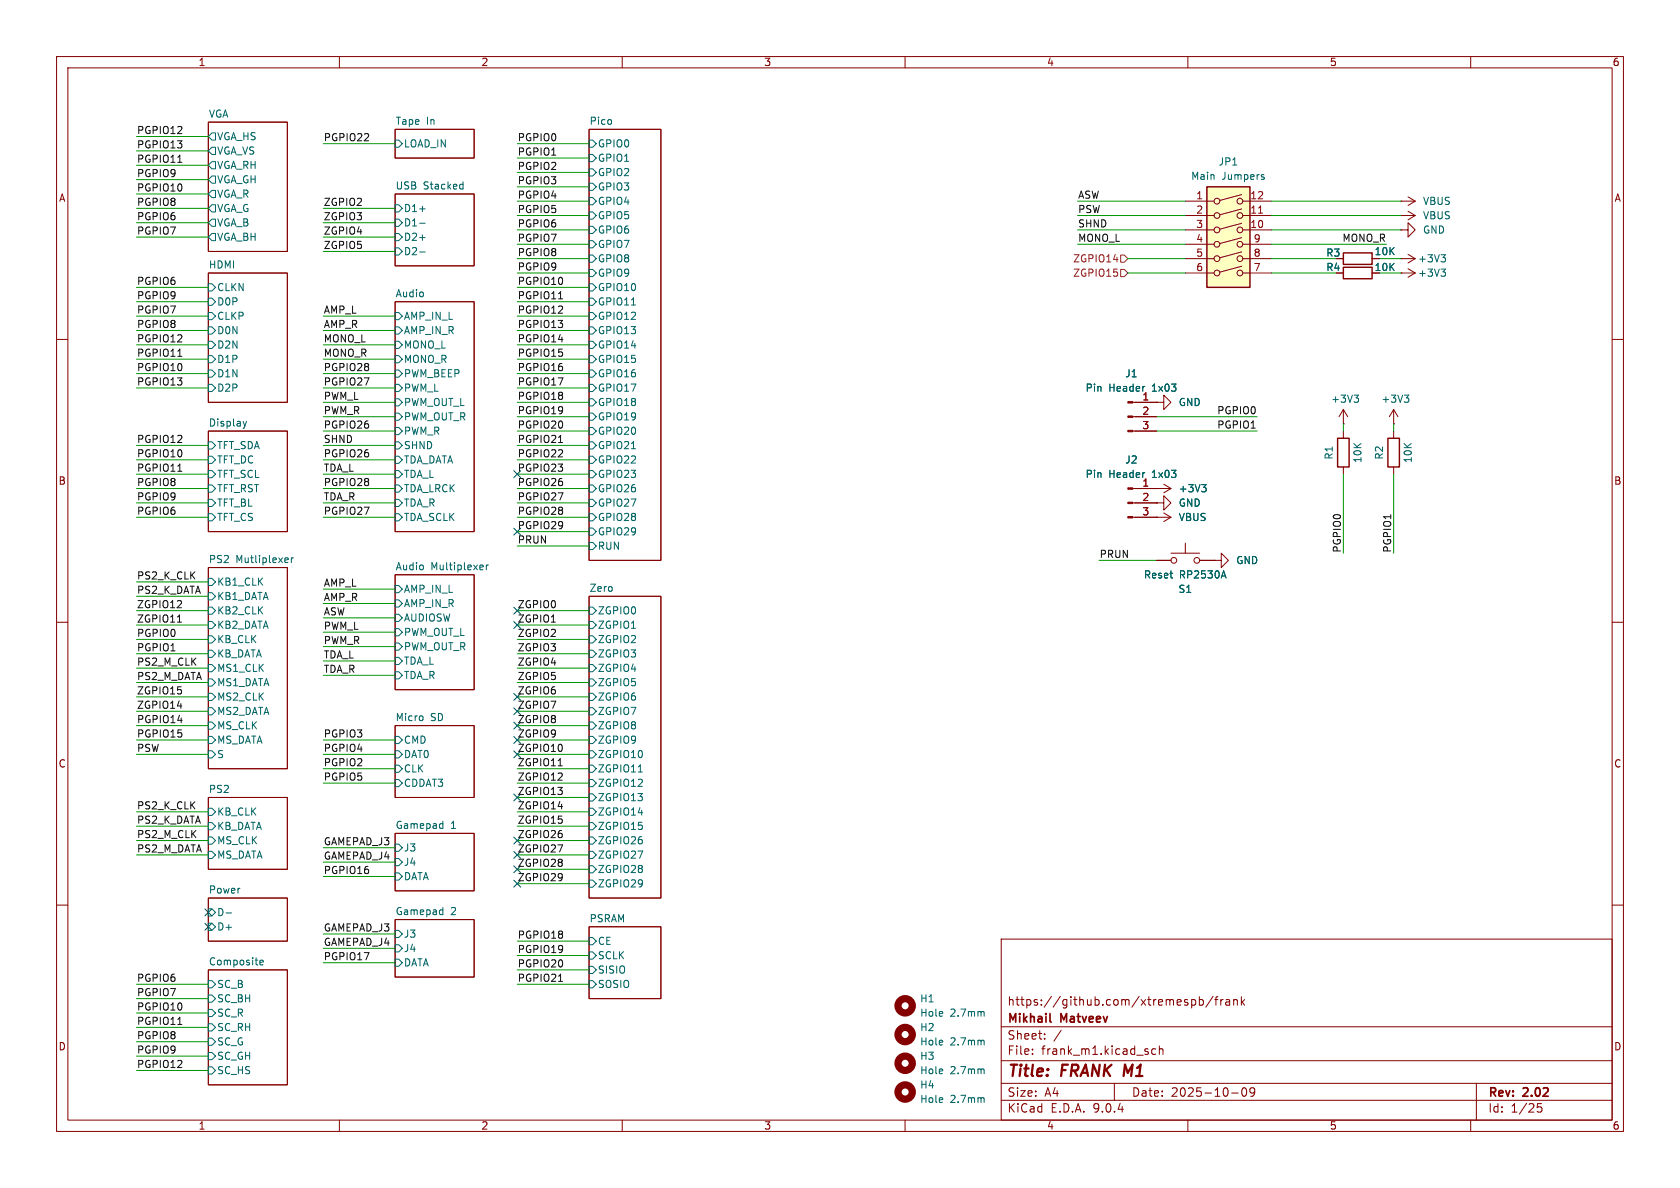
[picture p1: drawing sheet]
<svg xmlns="http://www.w3.org/2000/svg" width="297mm" height="210mm" viewBox="0 0 297 210" stroke-linecap="round" stroke-linejoin="round" font-family="sans-serif">
<g fill="none" stroke="#840000" stroke-width=".18">
<path d="M10 10h277v190h-277zM12 12h273v186h-273zM60 10v2M110 10v2M160 10v2M210 10v2M260 10v2M36.8 21.6h14v22.9h-14zM69.8 22.9h14v5h-14zM69.8 34.3h14v12.7h-14zM104.1 22.9h12.7v76.2h-12.7zM247.6 35.6h.1"/>
<path d="M247.6 38.1h.1M247.6 35.6h2.6M247.6 38.1h2.6M248.9 34.8l1.3 .8M248.9 37.3l1.3 .8M250.2 35.6l-1.3 .7M250.2 38.1l-1.3 .8M36.8 48.3h14v22.8h-14zM69.8 53.3h14v40.7h-14zM236.2 45.7h1.3M236.2 48.3h1.3M247.6 40.6h1.3v-1.2l1.3 1.2-1.3 1.3v-1.3"/>
<path d="M247.6 40.6h.1M247.6 45.7h.1M247.6 48.3h.1M247.6 45.7h2.6M247.6 48.3h2.6M248.9 45l1.3 .7M248.9 47.5l1.3 .8M250.2 45.7l-1.3 .8M250.2 48.3l-1.3 .7M10 60h2M36.8 76.2h14v17.8h-14zM237.5 76.2v1.3"/>
<path d="M285 60h2M237.5 82.6v1.2M10 110h2M36.8 100.3h14v35.6h-14zM69.8 101.6h14v20.3h-14zM104.1 105.4h12.7v53.4h-12.7zM285 110h2M69.8 128.3h14v12.7h-14zM36.8 141h14v12.7h-14zM36.8 158.8h14v7.6h-14zM69.8 147.3h14v10.2h-14zM10 160h2"/>
<path d="M36.8 171.5h14v20.3h-14zM69.8 162.6h14v10.1h-14zM104.1 163.8h12.7v12.7h-12.7zM177 166h108v32h-108zM210.7 176.8l.4-.1 .3 .3v.4l-.2 .2h-.5M212 176.8l.5-.1 .2 .3v.4l-.1 .2h-.6M212 176.2v1.5M214.5 176.1l-1.3 2M214.7 176.7h.6M215.3 176.2l-.3 .2v1.3M215.8 176.7v1M216.2 176.7l-.2 .1-.2 .2"/>
<path d="M216.7 176.8h.6l.1 .9M217.4 177.1h-.5a.29 .29 0 0 0-.2 .3 .29 .29 0 0 0 .2 .3l.5-.1M218.1 176.8l.2-.1 .4 .1v.9M218.1 176.7v1M219.5 176.2v1.5M219.6 177.1l.4 .6M220 176.7l-.5 .6M285 160h2M60 198v2M110 198v2M160 198v2M177 194.5h108"/>
<path d="M177 191.5h108M177 187.5h108M177 181.5h108M182.5 186.3v.1M182.5 185.5v.1M184.7 183.6v.1M184.7 182.8v.1M187.6 182.1l-1.3 2M197 191.5v3M204.3 185.5l-.4-.1-.3 .3v.4l.1 .2h.6M205 185.5l.2-.1 .3 .1 .1 .9M205 184.9v1.5"/>
<path d="M210 198v2M217.7 193.2h1.2M219.7 192.4l.2-.1a.81 .81 0 0 1 .6 .6 .81 .81 0 0 1-.3 .8l-.2 .1a.81 .81 0 0 1-.3-1.4zM221.8 192.9l-.3 .3h-.3l-.2-.3 .1-.5 .4-.1 .2 .1a.99 .99 0 0 1-.3 1.4h-.3M260 198v2M261 191.5v6.5M272.5 195.1h-.7l-.1 .7 .3-.1h.5l.1 .3-.1 .5-.2 .1-.6-.1"/>
</g>
<path d="M185.6 180.5l.2 .2" fill="none" stroke="#840000" stroke-width=".3"/>
<g fill="none" stroke="#006464" stroke-width=".18">
<path d="M36.8 24.1l.7-.6h.6v1.3h-.6zM36.8 26.7l.7-.7h.6v1.3h-.6zM37.5 28.6h.6v1.2h-.6l-.7-.6zM37.5 31.1h.6v1.3h-.6l-.7-.6zM37.5 33.7h.6v1.2h-.6l-.7-.6zM37.5 36.2h.6v1.3h-.6l-.7-.7zM37.5 38.7h.6v1.3h-.6l-.7-.6zM69.8 24.8h.7l.6 .6-.6 .6h-.7zM69.8 36.2h.7l.6 .6-.6 .7h-.7zM69.8 38.7h.7l.6 .7-.6 .6h-.7zM74.2 36.9h1M74.2 39.5h1"/>
<path d="M81.5 32.6h.4M81.9 32.1v1.3M81.9 33.4h-.4M104.1 24.8h.7l.6 .6-.6 .6h-.7zM104.1 27.3h.7l.6 .6-.6 .7h-.7zM104.1 29.8h.7l.6 .7-.6 .6h-.7zM104.1 32.4h.7l.6 .6-.6 .7h-.7zM104.1 34.9h.7l.6 .7-.6 .6h-.7zM104.1 37.5h.7l.6 .6-.6 .6h-.7zM36.8 50.2h.7l.6 .6-.6 .6h-.7zM36.8 52.7h.7l.6 .6-.6 .7h-.7zM36.8 55.2h.7l.6 .7-.6 .6h-.7z"/>
<path d="M36.8 57.8h.7l.6 .6-.6 .7h-.7zM37.5 41.3h.6v1.2h-.6l-.7-.6zM69.8 55.2h.7l.6 .7-.6 .6h-.7zM69.8 57.8h.7l.6 .6-.6 .7h-.7zM69.8 41.3h.7l.6 .6-.6 .6h-.7zM69.8 43.8h.7l.6 .7-.6 .6h-.7zM74.2 42h1M74.2 44.5h1M104.1 40h.7l.6 .6-.6 .7h-.7zM104.1 42.5h.7l.6 .7-.6 .6h-.7zM104.1 45.1h.7l.6 .6-.6 .7h-.7zM104.1 47.6h.7l.6 .7-.6 .6h-.7z"/>
<path d="M104.1 50.2h.7l.6 .6-.6 .6h-.7zM104.1 52.7h.7l.6 .6-.6 .7h-.7zM104.1 55.2h.7l.6 .7-.6 .6h-.7zM104.1 57.8h.7l.6 .6-.6 .7h-.7zM111.6 53.9h.8M254.7 45h.8l-.4 .5M254.7 47.6h.8l-.4 .5M255.3 45.5l.2 .3v.3l-.2 .2M255.3 48.1l.2 .2v.3l-.2 .2M36.8 60.3h.7l.6 .7-.6 .6h-.7zM36.8 62.9h.7l.6 .6-.6 .6h-.7zM36.8 65.4h.7l.6 .6-.6 .7h-.7z"/>
<path d="M36.8 67.9h.7l.6 .7-.6 .6h-.7zM36.8 78.1h.7l.6 .6-.6 .7h-.7zM43 74.5l.3 .8M43.3 75.3l-.1 .3M43.6 74.5l-.3 .8M69.8 60.3h.7l.6 .7-.6 .6h-.7zM69.8 62.9h.7l.6 .6-.6 .6h-.7zM69.8 65.4h.7l.6 .6-.6 .7h-.7zM69.8 67.9h.7l.6 .7-.6 .6h-.7zM69.8 70.5h.7l.6 .6-.6 .7h-.7zM69.8 73h.7l.6 .7-.6 .6h-.7zM69.8 75.6h.7l.6 .6-.6 .6h-.7z"/>
<path d="M69.8 78.1h.7l.6 .6-.6 .7h-.7zM104.1 60.3h.7l.6 .7-.6 .6h-.7zM104.1 62.9h.7l.6 .6-.6 .6h-.7zM104.1 65.4h.7l.6 .6-.6 .7h-.7zM104.1 67.9h.7l.6 .7-.6 .6h-.7zM104.1 70.5h.7l.6 .6-.6 .7h-.7zM104.1 73h.7l.6 .7-.6 .6h-.7zM104.1 75.6h.7l.6 .6-.6 .6h-.7zM104.1 78.1h.7l.6 .6-.6 .7h-.7zM111.6 79.3h.8M36.8 80.6h.7l.6 .7-.6 .6h-.7zM36.8 83.2h.7l.6 .6-.6 .7h-.7z"/>
<path d="M36.8 85.7h.7l.6 .7-.6 .6h-.7zM36.8 88.3h.7l.6 .6-.6 .6h-.7zM36.8 90.8h.7l.6 .6-.6 .7h-.7zM50.8 98.6l.2 .3-.6 .1M50.9 99.4l-.1 .1M51.5 98.6v.9M51.9 98.6l-.4 .3M69.8 80.6h.7l.6 .7-.6 .6h-.7zM69.8 83.2h.7l.6 .6-.6 .7h-.7zM69.8 85.7h.7l.6 .7-.6 .6h-.7zM69.8 88.3h.7l.6 .6-.6 .6h-.7zM69.8 90.8h.7l.6 .6-.6 .7h-.7z"/>
<path d="M85.3 99.9l.1 .3-.6 .1M86 99.9v.8M86.3 99.9l-.3 .2M104.1 80.6h.7l.6 .7-.6 .6h-.7zM104.1 83.2h.7l.6 .6-.6 .7h-.7zM104.1 85.7h.7l.6 .7-.6 .6h-.7zM104.1 88.3h.7l.6 .6-.6 .6h-.7zM104.1 90.8h.7l.6 .6-.6 .7h-.7zM104.1 93.3h.7l.6 .7-.6 .6h-.7zM104.1 95.9h.7l.6 .6-.6 .7h-.7zM36.8 102.2h.7l.6 .7-.6 .6h-.7zM36.8 104.8h.7l.6 .6-.6 .6h-.7z"/>
<path d="M36.8 107.3h.7l.6 .7-.6 .6h-.7zM36.8 109.9h.7l.6 .6-.6 .6h-.7zM36.8 112.4h.7l.6 .6-.6 .7h-.7zM36.8 114.9h.7l.6 .7-.6 .6h-.7zM36.8 117.5h.7l.6 .6-.6 .6h-.7zM69.8 103.5h.7l.6 .6-.6 .7h-.7zM69.8 106h.7l.6 .7-.6 .6h-.7zM69.8 108.6h.7l.6 .6-.6 .7h-.7zM69.8 111.1h.7l.6 .7-.6 .6h-.7zM69.8 113.7h.7l.6 .6-.6 .6h-.7zM69.8 116.2h.7l.6 .6-.6 .7h-.7zM69.8 118.7h.7l.6 .7-.6 .6h-.7z"/>
<path d="M85.4 100.7h-.1M104.1 107.3h.7l.6 .7-.6 .6h-.7zM104.1 109.9h.7l.6 .6-.6 .6h-.7zM104.1 112.4h.7l.6 .6-.6 .7h-.7zM104.1 114.9h.7l.6 .7-.6 .6h-.7zM104.1 117.5h.7l.6 .6-.6 .6h-.7zM36.8 120h.7l.6 .7-.6 .6h-.7zM36.8 122.6h.7l.6 .6-.6 .6h-.7zM36.8 125.1h.7l.6 .6-.6 .7h-.7zM36.8 127.6h.7l.6 .7-.6 .6h-.7zM36.8 130.2h.7l.6 .6-.6 .6h-.7zM36.8 132.7h.7l.6 .7-.6 .6h-.7z"/>
<path d="M69.8 130.2h.7l.6 .6-.6 .6h-.7zM69.8 132.7h.7l.6 .7-.6 .6h-.7zM69.8 135.3h.7l.6 .6-.6 .6h-.7zM69.8 137.8h.7l.6 .6-.6 .7h-.7zM74.7 126.7v.6M104.1 120h.7l.6 .7-.6 .6h-.7zM104.1 122.6h.7l.6 .6-.6 .6h-.7zM104.1 125.1h.7l.6 .6-.6 .7h-.7zM104.1 127.6h.7l.6 .7-.6 .6h-.7zM104.1 130.2h.7l.6 .6-.6 .6h-.7zM104.1 132.7h.7l.6 .7-.6 .6h-.7zM104.1 135.3h.7l.6 .6-.6 .6h-.7z"/>
<path d="M104.1 137.8h.7l.6 .6-.6 .7h-.7zM112.8 136.5h.8M36.8 142.9h.7l.6 .6-.6 .6h-.7zM36.8 145.4h.7l.6 .7-.6 .6h-.7zM36.8 148h.7l.6 .6-.6 .6h-.7zM36.8 150.5h.7l.6 .6-.6 .7h-.7zM69.8 149.2h.7l.6 .7-.6 .6h-.7zM69.8 151.8h.7l.6 .6-.6 .6h-.7zM69.8 154.3h.7l.6 .6-.6 .7h-.7zM77.9 145.6l.4 .1M78.3 145.2v1.2M78.3 146.4h-.4"/>
<path d="M104.1 140.3h.7l.6 .7-.6 .6h-.7zM104.1 142.9h.7l.6 .6-.6 .6h-.7zM104.1 145.4h.7l.6 .7-.6 .6h-.7zM104.1 148h.7l.6 .6-.6 .6h-.7zM104.1 150.5h.7l.6 .6-.6 .7h-.7zM104.1 153h.7l.6 .7-.6 .6h-.7zM104.1 155.6h.7l.6 .6-.6 .6h-.7zM36.8 173.4h.7l.6 .6-.6 .6h-.7zM36.8 175.9h.7l.6 .6-.6 .7h-.7zM36.8 178.4h.7l.6 .7-.6 .6h-.7zM36.8 160.7h.7l.6 .6-.6 .6h-.7zM36.8 163.2h.7l.6 .6-.6 .7h-.7z"/>
<path d="M40 161.4h.9M45.9 170.2l.6-.2v-.2l-.4-.1-.2 .2 .1 .6h.5M69.8 164.5h.7l.6 .6-.6 .6h-.7zM69.8 167h.7l.6 .6-.6 .7h-.7zM69.8 169.5h.7l.6 .7-.6 .6h-.7zM77.9 160.8l.4 .1M78.3 160.4v1.3M78.3 161.6l-.4 .1M104.1 165.7h.7l.6 .7-.6 .6h-.7zM104.1 168.3h.7l.6 .6-.6 .6h-.7zM104.1 170.8h.7l.6 .7-.6 .6h-.7zM104.1 173.4h.7l.6 .6-.6 .6h-.7z"/>
<path d="M36.8 181h.7l.6 .6-.6 .6h-.7zM36.8 183.5h.7l.6 .7-.6 .6h-.7zM36.8 186.1h.7l.6 .6-.6 .6h-.7zM36.8 188.6h.7l.6 .6-.6 .7h-.7z"/>
</g>
<path d="M237.5 44.7h5.1v2h-5.1zM237.5 47.2h5.1v2.1h-5.1zM236.5 77.5h2v5.1h-2z" fill="none" stroke="#840000" stroke-width=".25"/>
<path d="M213.4 33h7.6v17.8h-7.6z" fill="#ffffc2"/>
<g fill="none" stroke="#840000" stroke-width=".18">
<path d="M209.5 35.6h5.1M209.5 38.1h5.1M219.5 34.4l-3.9 1M219.5 36.9l-3.9 1.1M219.5 39.5l-3.9 1M219.7 35.6h5.1M219.7 38.1h5.1M209.5 40.6h5.1M209.5 43.2h5.1M209.5 45.7h5.1M209.5 48.3h5.1M219.5 42l-3.9 1.1"/>
<path d="M219.5 44.5l-3.9 1.1M219.5 47.1l-3.9 1M219.7 40.6h5.1M219.7 43.2h5.1M219.7 45.7h5.1M219.7 48.3h5.1M236.2 45.7h1.3M236.2 48.3h1.3M200.3 71.1h4.2M200.3 73.7h4.2M200.3 76.2h4.2M204.5 71.1h1.2v-1.2l1.3 1.2-1.3 1.3v-1.3"/>
<path d="M204.5 71.1h.1M237.5 74.9h.1M237.5 72.4l-.8 1.3M237.5 72.4l.8 1.3M237.5 72.4v2.5M246.4 74.9h.1M246.4 72.4l-.8 1.3M246.4 72.4l.7 1.3M246.4 72.4v2.5M246.4 76.2v1.3M200.3 86.4h6.7M200.3 88.9h4.2"/>
<path d="M200.3 91.4h6.7M204.5 88.9h1.2v-1.3l1.3 1.3-1.3 1.3v-1.3M204.5 88.9h.1M204.5 91.4h.1M204.5 86.4h.1M204.5 99.1h2.5M205.7 90.7l1.3 .7M205.7 85.6l1.3 .8M207 97.8h5.1M207 91.4l-1.3 .8M207 86.4l-1.3 .7M209.5 96v1.8"/>
<path d="M212.1 99.1h2.5M214.6 99.1h1.3v-1.3l1.3 1.3-1.3 1.2v-1.2M214.6 99.1h.1M246.4 82.6v1.2"/>
<circle cx="215.1" cy="35.6" r=".51"/>
<circle cx="215.1" cy="38.1" r=".51"/>
<circle cx="219.2" cy="35.6" r=".51"/>
<circle cx="219.2" cy="38.1" r=".51"/>
<circle cx="215.1" cy="40.6" r=".51"/>
<circle cx="215.1" cy="43.2" r=".51"/>
<circle cx="215.1" cy="48.3" r=".51"/>
<circle cx="215.1" cy="45.7" r=".51"/>
<circle cx="219.2" cy="43.2" r=".51"/>
<circle cx="219.2" cy="40.6" r=".51"/>
<circle cx="219.2" cy="48.3" r=".51"/>
<circle cx="219.2" cy="45.7" r=".51"/>
<circle cx="207.5" cy="99.1" r=".51"/>
<circle cx="211.6" cy="99.1" r=".51"/>
</g>
<path d="M213.4 33h7.6v17.8h-7.6zM245.4 77.5h2v5.1h-2z" fill="none" stroke="#840000" stroke-width=".25"/>
<path d="M222.5 37.7h.7" fill="none" stroke="#a90000" stroke-width=".18"/>
<g fill="none" stroke="#006464" stroke-width=".18">
<path d="M223.3 31.3l.2 .2-.2 .2M223.3 30.9h.2M239.4 69.8h.8l-.5 .5M239.9 70.3l.3 .3v.3l-.3 .2M248.3 69.8h.8l-.5 .5M248.8 70.3l.3 .3v.3l-.3 .2M212.4 85.7h.8l-.4 .5M213 86.2l.2 .2v.3l-.2 .2M216.3 100.9l.4 1.3M173.8 178.8l.2 .2v.6M173.8 194l.2 .2v.7M173.8 183.9l.2 .2v.6"/>
<path d="M173.8 189l.2 .1v.7"/>
</g>
<g fill="#840000" stroke="#840000" stroke-width=".18">
<path d="M199.4 86.2h.9v.3h-.9z"/>
<path d="M199.4 88.8h.9v.2h-.9z"/>
<path d="M199.4 91.3h.9v.3h-.9z"/>
<path d="M199.4 71h.9v.2h-.9z"/>
<path d="M199.4 73.5h.9v.3h-.9z"/>
<path d="M199.4 76.1h.9v.2h-.9z"/>
</g>
<g fill="none" stroke="#840000" stroke-width="1.3">
<circle cx="160" cy="177.8" r="1.27"/>
<circle cx="160" cy="188" r="1.27"/>
<circle cx="160" cy="193" r="1.27"/>
<circle cx="160" cy="182.9" r="1.27"/>
</g>
<path d="M198.1 45.1h.7l.6 .6-.6 .7h-.7zM198.1 47.6h.7l.6 .7-.6 .6h-.7z" fill="none" stroke="#725600" stroke-width=".18"/>
<path d="M31.4 28.7h.8M98.7 52.8h.8M31.4 63h.8M98.7 78.2h.8M31.4 83.3h.8M31.4 110h.7M98.7 135.4h.7M98.7 173.5h.8M31.4 181.1h.8" fill="none" stroke="#0f0f0f" stroke-width=".18"/>
<g fill="none" stroke="#009600" stroke-width=".18">
<path d="M24.1 39.4h12.7M24.1 36.8h12.7M24.1 34.3h12.7M24.1 24.1h12.7M24.1 29.2h12.7M24.1 26.7h12.7M24.1 31.8h12.7M57.1 25.4h12.7M57.1 39.4h12.7M57.1 36.8h12.7M91.4 35.6h12.7M91.4 38.1h12.7"/>
<path d="M91.4 25.4h12.7M91.4 30.5h12.7M91.4 33h12.7M91.4 27.9h12.7M190.5 35.6h19M190.5 38.1h19M224.8 35.6h22.8M224.8 38.1h22.8M24.1 53.3h12.7M24.1 50.8h12.7M24.1 55.9h12.7M24.1 41.9h12.7"/>
<path d="M24.1 58.4h12.7M57.1 55.9h12.7M57.1 41.9h12.7M57.1 58.4h12.7M57.1 44.5h12.7M91.4 43.2h12.7M91.4 45.7h12.7M91.4 48.3h12.7M91.4 40.6h12.7M91.4 53.3h12.7M91.4 50.8h12.7M91.4 55.9h12.7"/>
<path d="M91.4 58.4h12.7M190.5 43.2h19M190.5 40.6h19M199.4 45.7h10.1M199.4 48.3h10.1M224.8 43.2h20.3M224.8 45.7h11.4M224.8 48.3h11.4M224.8 40.6h22.8M243.8 45.7h3.8M243.8 48.3h3.8M24.1 68.6h12.7"/>
<path d="M24.1 78.7h12.7M24.1 61h12.7M24.1 66h12.7M24.1 63.5h12.7M57.1 68.6h12.7M57.1 73.7h12.7M57.1 78.7h12.7M57.1 61h12.7M57.1 66h12.7M57.1 63.5h12.7M57.1 76.2h12.7M57.1 71.1h12.7"/>
<path d="M91.4 68.6h12.7M91.4 73.7h12.7M91.4 78.7h12.7M91.4 61h12.7M91.4 66h12.7M91.4 63.5h12.7M91.4 76.2h12.7M91.4 71.1h12.7M204.5 73.7h17.7M204.5 76.2h17.7M237.5 74.9v1.3M246.4 74.9v1.3"/>
<path d="M24.1 86.4h12.7M24.1 91.4h12.7M24.1 81.3h12.7M24.1 83.8h12.7M24.1 88.9h12.7M57.1 86.4h12.7M57.1 91.4h12.7M57.1 81.3h12.7M57.1 83.8h12.7M57.1 88.9h12.7M91.4 86.4h12.7M91.4 96.5h12.7"/>
<path d="M91.4 91.4h12.7M91.4 81.3h12.7M91.4 83.8h12.7M91.4 88.9h12.7M91.4 94h12.7M194.3 99.1h10.2M237.5 83.8v14M246.4 83.8v14M24.1 118.1h12.7M24.1 115.6h12.7M24.1 110.5h12.7M24.1 113h12.7"/>
<path d="M24.1 102.9h12.7M24.1 108h12.7M24.1 105.4h12.7M57.1 106.7h12.7M57.1 109.2h12.7M57.1 114.3h12.7M57.1 111.8h12.7M57.1 119.4h12.7M57.1 104.1h12.7M57.1 116.8h12.7M91.4 118.1h12.7M91.4 115.6h12.7"/>
<path d="M91.4 110.5h12.7M91.4 113h12.7M91.4 108h12.7M24.1 130.8h12.7M24.1 120.7h12.7M24.1 133.4h12.7M24.1 125.7h12.7M24.1 123.2h12.7M24.1 128.3h12.7M57.1 130.8h12.7M57.1 138.4h12.7M57.1 133.4h12.7"/>
<path d="M57.1 135.9h12.7M91.4 130.8h12.7M91.4 138.4h12.7M91.4 120.7h12.7M91.4 133.4h12.7M91.4 125.7h12.7M91.4 123.2h12.7M91.4 135.9h12.7M91.4 128.3h12.7M24.1 148.6h12.7M24.1 143.5h12.7M24.1 146.1h12.7"/>
<path d="M24.1 151.1h12.7M57.1 154.9h12.7M57.1 152.4h12.7M57.1 149.9h12.7M91.4 148.6h12.7M91.4 143.5h12.7M91.4 146.1h12.7M91.4 151.1h12.7M91.4 156.2h12.7M91.4 153.7h12.7M91.4 141h12.7M24.1 174h12.7"/>
<path d="M24.1 176.5h12.7M24.1 179.1h12.7M57.1 165.1h12.7M57.1 170.2h12.7M57.1 167.6h12.7M91.4 174h12.7M91.4 171.5h12.7M91.4 166.4h12.7M91.4 168.9h12.7M24.1 181.6h12.7M24.1 186.7h12.7M24.1 189.2h12.7"/>
<path d="M24.1 184.2h12.7"/>
</g>
<g fill="none" stroke="#000084" stroke-width=".18">
<path d="M90.8 93.4l1.2 1.2M90.8 83.2l1.2 1.2M92 93.4l-1.2 1.2M92 83.2l-1.2 1.2M90.8 109.9l1.2 1.2M90.8 107.3l1.2 1.3M92 109.9l-1.2 1.2M92 107.3l-1.2 1.3M90.8 125.1l1.2 1.2M90.8 122.6l1.2 1.2M90.8 132.7l1.2 1.3M90.8 130.2l1.2 1.2"/>
<path d="M90.8 127.7l1.2 1.2M92 125.1l-1.2 1.2M92 122.6l-1.2 1.2M92 132.7l-1.2 1.3M92 130.2l-1.2 1.2M92 127.7l-1.2 1.2M90.8 155.6l1.2 1.2M90.8 153.1l1.2 1.2M90.8 150.5l1.2 1.2M90.8 148l1.2 1.2M90.8 140.4l1.2 1.2M92 155.6l-1.2 1.2"/>
<path d="M92 153.1l-1.2 1.2M92 150.5l-1.2 1.2M92 148l-1.2 1.2M92 140.4l-1.2 1.2M36.2 160.7l1.2 1.2M36.2 163.2l1.2 1.2M37.4 160.7l-1.2 1.2M37.4 163.2l-1.2 1.2"/>
</g>
<g font-size="2.8" fill="#840000">
<text x="178" y="190.9">Title:</text>
<text x="187.7" y="190.9">FRANK M1</text>
</g>
<g font-size="2.1" fill="#840000">
<text x="178" y="178">https://github.com/xtremespb/frank</text>
<text x="178" y="184">Sheet:</text>
<text x="178" y="181.2">Mikhail</text>
<text x="187.6" y="181.2">Matveev</text>
<text x="178" y="186.7">File:</text>
<text x="184.1" y="186.7">frank_m1.kicad_sch</text>
<text x="178" y="196.9">KiCad</text>
<text x="178" y="194.1">Size:</text>
<text x="184.7" y="194.1">A4</text>
<text x="185.7" y="196.9">E.D.A.</text>
<text x="193.3" y="196.9">9.0.4</text>
<text x="200" y="194.1">Date:</text>
<text x="207" y="194.1">2025-10-09</text>
<text x="263" y="194.3">Rev:</text>
<text x="263" y="196.9">Id:</text>
<text x="267.1" y="196.9">1/25</text>
<text x="269.4" y="194.3">2.02</text>
</g>
<g font-size="1.8" fill="#840000">
<text x="35" y="11.9">1</text>
<text x="85" y="11.9">2</text>
<text x="135" y="11.9">3</text>
<text x="185" y="11.9">4</text>
<text x="235" y="11.9">5</text>
<text x="285" y="11.9">6</text>
<text x="10.3" y="35.9">A</text>
<text x="285.3" y="35.9">A</text>
<text x="242.9" y="45.3">10K</text>
<text x="242.9" y="48.1">10K</text>
<text x="10.3" y="85.9">B</text>
<text x="285.3" y="85.9">B</text>
<text x="10.3" y="135.9">C</text>
<text x="285.3" y="135.9">C</text>
<text x="10.3" y="185.9">D</text>
<text x="285.3" y="185.9">D</text>
<text x="35" y="199.9">1</text>
<text x="85" y="199.9">2</text>
<text x="135" y="199.9">3</text>
<text x="185" y="199.9">4</text>
<text x="235" y="199.9">5</text>
<text x="285" y="199.9">6</text>
</g>
<g font-size="1.8" fill="#0f0f0f">
<text x="24.1" y="23.8">PGPIO12</text>
<text x="24.1" y="28.9">PGPIO11</text>
<text x="24.1" y="26.3">PGPIO13</text>
<text x="57.1" y="25.1">PGPIO22</text>
<text x="91.4" y="27.6">PGPIO1</text>
<text x="91.4" y="25.1">PGPIO0</text>
<text x="24.1" y="33.9">PGPIO10</text>
<text x="24.1" y="31.4">PGPIO9</text>
<text x="91.4" y="35.2">PGPIO4</text>
<text x="91.4" y="32.7">PGPIO3</text>
<text x="91.4" y="30.1">PGPIO2</text>
<text x="190.5" y="35.2">ASW</text>
<text x="24.1" y="39">PGPIO6</text>
<text x="24.1" y="36.5">PGPIO8</text>
<text x="24.1" y="41.6">PGPIO7</text>
<text x="57.1" y="39">ZGPIO3</text>
<text x="57.1" y="41.6">ZGPIO4</text>
<text x="57.1" y="36.5">ZGPIO2</text>
<text x="91.4" y="37.8">PGPIO5</text>
<text x="91.4" y="40.3">PGPIO6</text>
<text x="190.5" y="37.8">PSW</text>
<text x="190.5" y="40.3">SHND</text>
<text x="57.1" y="44.1">ZGPIO5</text>
<text x="91.4" y="45.4">PGPIO8</text>
<text x="91.4" y="47.9">PGPIO9</text>
<text x="91.4" y="42.8">PGPIO7</text>
<text x="190.5" y="42.8">MONO_L</text>
<text x="237.2" y="42.8">MONO_R</text>
<text x="24.1" y="53">PGPIO9</text>
<text x="24.1" y="50.5">PGPIO6</text>
<text x="91.4" y="53">PGPIO11</text>
<text x="91.4" y="50.5">PGPIO10</text>
<text x="24.1" y="58.1">PGPIO8</text>
<text x="24.1" y="55.5">PGPIO7</text>
<text x="57.1" y="55.5">AMP_L</text>
<text x="57.1" y="58.1">AMP_R</text>
<text x="91.4" y="55.5">PGPIO12</text>
<text x="91.4" y="58.1">PGPIO13</text>
<text x="24.1" y="63.2">PGPIO11</text>
<text x="24.1" y="60.6">PGPIO12</text>
<text x="24.1" y="65.7">PGPIO10</text>
<text x="57.1" y="60.6">MONO_L</text>
<text x="57.1" y="63.2">MONO_R</text>
<text x="57.1" y="65.7">PGPIO28</text>
<text x="91.4" y="60.6">PGPIO14</text>
<text x="91.4" y="65.7">PGPIO16</text>
<text x="91.4" y="63.2">PGPIO15</text>
<text x="24.1" y="68.2">PGPIO13</text>
<text x="57.1" y="68.2">PGPIO27</text>
<text x="57.1" y="70.8">PWM_L</text>
<text x="91.4" y="70.8">PGPIO18</text>
<text x="91.4" y="68.2">PGPIO17</text>
<text x="57.1" y="73.3">PWM_R</text>
<text x="57.1" y="75.9">PGPIO26</text>
<text x="91.4" y="75.9">PGPIO20</text>
<text x="91.4" y="73.3">PGPIO19</text>
<text x="215.1" y="75.9">PGPIO1</text>
<text x="215.1" y="73.3">PGPIO0</text>
<text x="24.1" y="83.5">PGPIO11</text>
<text x="24.1" y="78.4">PGPIO12</text>
<text x="24.1" y="80.9">PGPIO10</text>
<text x="57.1" y="80.9">PGPIO26</text>
<text x="57.1" y="78.4">SHND</text>
<text x="57.1" y="83.5">TDA_L</text>
<text x="91.4" y="80.9">PGPIO22</text>
<text x="91.4" y="83.5">PGPIO23</text>
<text x="91.4" y="78.4">PGPIO21</text>
<text x="24.1" y="86">PGPIO8</text>
<text x="24.1" y="88.6">PGPIO9</text>
<text x="57.1" y="86">PGPIO28</text>
<text x="57.1" y="88.6">TDA_R</text>
<text x="91.4" y="86">PGPIO26</text>
<text x="91.4" y="88.6">PGPIO27</text>
<text x="24.1" y="91.1">PGPIO6</text>
<text x="57.1" y="91.1">PGPIO27</text>
<text x="91.4" y="91.1">PGPIO28</text>
<text x="91.4" y="93.6">PGPIO29</text>
<text x="91.4" y="96.2">PRUN</text>
<text x="194.3" y="98.7">PRUN</text>
<text x="237.1" y="97.8" transform="rotate(-90 237.1 97.8)">PGPIO0</text>
<text x="246" y="97.8" transform="rotate(-90 246 97.8)">PGPIO1</text>
<text x="24.1" y="105.1">PS2_K_DATA</text>
<text x="24.1" y="107.6">ZGPIO12</text>
<text x="24.1" y="102.5">PS2_K_CLK</text>
<text x="57.1" y="106.3">AMP_R</text>
<text x="57.1" y="103.8">AMP_L</text>
<text x="91.4" y="107.6">ZGPIO0</text>
<text x="24.1" y="112.7">PGPIO0</text>
<text x="24.1" y="110.1">ZGPIO11</text>
<text x="57.1" y="111.4">PWM_L</text>
<text x="57.1" y="114">PWM_R</text>
<text x="57.1" y="108.9">ASW</text>
<text x="91.4" y="112.7">ZGPIO2</text>
<text x="91.4" y="110.1">ZGPIO1</text>
<text x="24.1" y="117.8">PS2_M_CLK</text>
<text x="24.1" y="115.2">PGPIO1</text>
<text x="57.1" y="119">TDA_R</text>
<text x="57.1" y="116.5">TDA_L</text>
<text x="91.4" y="115.2">ZGPIO3</text>
<text x="91.4" y="117.8">ZGPIO4</text>
<text x="24.1" y="120.3">PS2_M_DATA</text>
<text x="24.1" y="125.4">ZGPIO14</text>
<text x="24.1" y="122.8">ZGPIO15</text>
<text x="91.4" y="125.4">ZGPIO7</text>
<text x="91.4" y="122.8">ZGPIO6</text>
<text x="91.4" y="120.3">ZGPIO5</text>
<text x="24.1" y="127.9">PGPIO14</text>
<text x="24.1" y="130.5">PGPIO15</text>
<text x="57.1" y="130.5">PGPIO3</text>
<text x="91.4" y="130.5">ZGPIO9</text>
<text x="91.4" y="127.9">ZGPIO8</text>
<text x="24.1" y="133">PSW</text>
<text x="57.1" y="133">PGPIO4</text>
<text x="57.1" y="135.5">PGPIO2</text>
<text x="91.4" y="135.5">ZGPIO11</text>
<text x="91.4" y="133">ZGPIO10</text>
<text x="24.1" y="143.2">PS2_K_CLK</text>
<text x="57.1" y="138.1">PGPIO5</text>
<text x="91.4" y="143.2">ZGPIO14</text>
<text x="91.4" y="140.6">ZGPIO13</text>
<text x="91.4" y="138.1">ZGPIO12</text>
<text x="24.1" y="145.7">PS2_K_DATA</text>
<text x="24.1" y="148.2">PS2_M_CLK</text>
<text x="57.1" y="149.5">GAMEPAD_J3</text>
<text x="91.4" y="148.2">ZGPIO26</text>
<text x="91.4" y="145.7">ZGPIO15</text>
<text x="24.1" y="150.8">PS2_M_DATA</text>
<text x="57.1" y="152.1">GAMEPAD_J4</text>
<text x="57.1" y="154.6">PGPIO16</text>
<text x="91.4" y="153.3">ZGPIO28</text>
<text x="91.4" y="155.9">ZGPIO29</text>
<text x="91.4" y="150.8">ZGPIO27</text>
<text x="57.1" y="164.8">GAMEPAD_J3</text>
<text x="57.1" y="167.3">GAMEPAD_J4</text>
<text x="91.4" y="166">PGPIO18</text>
<text x="24.1" y="173.6">PGPIO6</text>
<text x="57.1" y="169.8">PGPIO17</text>
<text x="91.4" y="168.6">PGPIO19</text>
<text x="91.4" y="173.6">PGPIO21</text>
<text x="91.4" y="171.1">PGPIO20</text>
<text x="24.1" y="176.2">PGPIO7</text>
<text x="24.1" y="178.7">PGPIO10</text>
<text x="24.1" y="183.8">PGPIO8</text>
<text x="24.1" y="181.3">PGPIO11</text>
<text x="24.1" y="186.3">PGPIO9</text>
<text x="24.1" y="188.9">PGPIO12</text>
</g>
<g font-size="1.8" fill="#006464">
<text x="36.8" y="20.9">VGA</text>
<text x="69.8" y="22.1">Tape</text>
<text x="75.4" y="22.1">In</text>
<text x="104.1" y="22.1">Pico</text>
<text x="38.3" y="25">VGA_HS</text>
<text x="38.3" y="27.5">VGA_VS</text>
<text x="71.3" y="26.3">LOAD_IN</text>
<text x="105.6" y="26.3">GPIO0</text>
<text x="105.6" y="28.8">GPIO1</text>
<text x="215.3" y="29.5">JP1</text>
<text x="38.3" y="30.1">VGA_RH</text>
<text x="38.3" y="32.6">VGA_GH</text>
<text x="38.3" y="35.2">VGA_R</text>
<text x="69.8" y="33.6">USB</text>
<text x="74.8" y="33.6">Stacked</text>
<text x="105.6" y="31.3">GPIO2</text>
<text x="105.6" y="33.9">GPIO3</text>
<text x="210.5" y="32">Main</text>
<text x="216" y="32">Jumpers</text>
<text x="38.3" y="37.7">VGA_G</text>
<text x="38.3" y="40.2">VGA_B</text>
<text x="71.3" y="37.7">D1+</text>
<text x="71.3" y="40.2">D1-</text>
<text x="105.6" y="36.4">GPIO4</text>
<text x="105.6" y="39">GPIO5</text>
<text x="105.6" y="41.5">GPIO6</text>
<text x="251.5" y="41.5">GND</text>
<text x="251.5" y="36.4">VBUS</text>
<text x="251.5" y="39">VBUS</text>
<text x="36.8" y="47.5">HDMI</text>
<text x="38.3" y="42.8">VGA_BH</text>
<text x="71.3" y="42.8">D2+</text>
<text x="71.3" y="45.3">D2-</text>
<text x="105.6" y="44">GPIO7</text>
<text x="105.6" y="46.6">GPIO8</text>
<text x="234.4" y="45.6">R3</text>
<text x="250.6" y="46.6">+3V3</text>
<text x="38.3" y="51.7">CLKN</text>
<text x="69.8" y="52.6">Audio</text>
<text x="105.6" y="49.1">GPIO9</text>
<text x="105.6" y="51.7">GPIO10</text>
<text x="234.4" y="48.1">R4</text>
<text x="250.6" y="49.1">+3V3</text>
<text x="38.3" y="54.2">D0P</text>
<text x="38.3" y="56.7">CLKP</text>
<text x="38.3" y="59.3">D0N</text>
<text x="71.3" y="56.7">AMP_IN_L</text>
<text x="71.3" y="59.3">AMP_IN_R</text>
<text x="105.6" y="54.2">GPIO11</text>
<text x="105.6" y="56.7">GPIO12</text>
<text x="105.6" y="59.3">GPIO13</text>
<text x="38.3" y="61.8">D2N</text>
<text x="38.3" y="64.4">D1P</text>
<text x="71.3" y="61.8">MONO_L</text>
<text x="71.3" y="64.4">MONO_R</text>
<text x="105.6" y="61.8">GPIO14</text>
<text x="105.6" y="64.4">GPIO15</text>
<text x="38.3" y="66.9">D1N</text>
<text x="38.3" y="69.4">D2P</text>
<text x="71.3" y="66.9">PWM_BEEP</text>
<text x="71.3" y="69.4">PWM_L</text>
<text x="71.3" y="72">PWM_OUT_L</text>
<text x="105.6" y="66.9">GPIO16</text>
<text x="105.6" y="69.4">GPIO17</text>
<text x="105.6" y="72">GPIO18</text>
<text x="191.8" y="69.4">Pin</text>
<text x="196" y="69.4">Header</text>
<text x="198.8" y="66.9">J1</text>
<text x="203.8" y="69.4">1x03</text>
<text x="208.3" y="72">GND</text>
<text x="235.2" y="71.4">+3V3</text>
<text x="244.1" y="71.4">+3V3</text>
<text x="36.8" y="75.5">Display</text>
<text x="71.3" y="74.5">PWM_OUT_R</text>
<text x="71.3" y="77.1">PWM_R</text>
<text x="105.6" y="74.5">GPIO19</text>
<text x="105.6" y="77.1">GPIO20</text>
<text x="38.3" y="79.6">TFT_SDA</text>
<text x="38.3" y="82.1">TFT_DC</text>
<text x="71.3" y="79.6">SHND</text>
<text x="71.3" y="82.1">TDA_DATA</text>
<text x="105.6" y="79.6">GPIO21</text>
<text x="105.6" y="82.1">GPIO22</text>
<text x="198.8" y="82.1">J2</text>
<text x="235.8" y="81.4" transform="rotate(-90 235.8 81.4)">R1</text>
<text x="240.9" y="82" transform="rotate(-90 240.9 82)">10K</text>
<text x="244.7" y="81.4" transform="rotate(-90 244.7 81.4)">R2</text>
<text x="249.8" y="82" transform="rotate(-90 249.8 82)">10K</text>
<text x="38.3" y="84.7">TFT_SCL</text>
<text x="38.3" y="87.2">TFT_RST</text>
<text x="38.3" y="89.8">TFT_BL</text>
<text x="71.3" y="84.7">TDA_L</text>
<text x="71.3" y="87.2">TDA_LRCK</text>
<text x="71.3" y="89.8">TDA_R</text>
<text x="105.6" y="84.7">GPIO23</text>
<text x="105.6" y="87.2">GPIO26</text>
<text x="105.6" y="89.8">GPIO27</text>
<text x="191.8" y="84.7">Pin</text>
<text x="196" y="84.7">Header</text>
<text x="203.8" y="84.7">1x03</text>
<text x="208.3" y="89.8">GND</text>
<text x="208.3" y="87.2">+3V3</text>
<text x="38.3" y="92.3">TFT_CS</text>
<text x="71.3" y="92.3">TDA_SCLK</text>
<text x="105.6" y="92.3">GPIO28</text>
<text x="105.6" y="94.8">GPIO29</text>
<text x="208.3" y="92.3">VBUS</text>
<text x="36.8" y="99.6">PS2</text>
<text x="41.7" y="99.6">Mutliplexer</text>
<text x="69.8" y="100.9">Audio</text>
<text x="76.2" y="100.9">Multiplexer</text>
<text x="105.6" y="97.4">RUN</text>
<text x="218.4" y="99.9">GND</text>
<text x="38.3" y="103.7">KB1_CLK</text>
<text x="38.3" y="106.3">KB1_DATA</text>
<text x="71.3" y="105">AMP_IN_L</text>
<text x="71.3" y="107.5">AMP_IN_R</text>
<text x="104.1" y="104.7">Zero</text>
<text x="202.1" y="102.5">Reset</text>
<text x="208.2" y="105">S1</text>
<text x="208.5" y="102.5">RP2530A</text>
<text x="38.3" y="108.8">KB2_CLK</text>
<text x="38.3" y="111.4">KB2_DATA</text>
<text x="38.3" y="113.9">KB_CLK</text>
<text x="71.3" y="110.1">AUDIOSW</text>
<text x="71.3" y="112.6">PWM_OUT_L</text>
<text x="105.6" y="108.8">ZGPIO0</text>
<text x="105.6" y="111.4">ZGPIO1</text>
<text x="105.6" y="113.9">ZGPIO2</text>
<text x="38.3" y="116.4">KB_DATA</text>
<text x="38.3" y="119">MS1_CLK</text>
<text x="71.3" y="115.2">PWM_OUT_R</text>
<text x="71.3" y="117.7">TDA_L</text>
<text x="105.6" y="116.4">ZGPIO3</text>
<text x="105.6" y="119">ZGPIO4</text>
<text x="38.3" y="121.5">MS1_DATA</text>
<text x="38.3" y="124.1">MS2_CLK</text>
<text x="71.3" y="120.2">TDA_R</text>
<text x="105.6" y="121.5">ZGPIO5</text>
<text x="105.6" y="124.1">ZGPIO6</text>
<text x="38.3" y="126.6">MS2_DATA</text>
<text x="38.3" y="129.1">MS_CLK</text>
<text x="38.3" y="131.7">MS_DATA</text>
<text x="69.8" y="127.6">Micro</text>
<text x="71.3" y="131.7">CMD</text>
<text x="76.1" y="127.6">SD</text>
<text x="105.6" y="126.6">ZGPIO7</text>
<text x="105.6" y="129.1">ZGPIO8</text>
<text x="105.6" y="131.7">ZGPIO9</text>
<text x="38.3" y="134.2">S</text>
<text x="71.3" y="134.2">DAT0</text>
<text x="71.3" y="136.8">CLK</text>
<text x="105.6" y="134.2">ZGPIO10</text>
<text x="105.6" y="136.8">ZGPIO11</text>
<text x="36.8" y="140.3">PS2</text>
<text x="71.3" y="139.3">CDDAT3</text>
<text x="105.6" y="139.3">ZGPIO12</text>
<text x="105.6" y="141.8">ZGPIO13</text>
<text x="38.3" y="144.4">KB_CLK</text>
<text x="38.3" y="146.9">KB_DATA</text>
<text x="38.3" y="149.5">MS_CLK</text>
<text x="69.8" y="146.6">Gamepad</text>
<text x="79.7" y="146.6">1</text>
<text x="105.6" y="144.4">ZGPIO14</text>
<text x="105.6" y="146.9">ZGPIO15</text>
<text x="105.6" y="149.5">ZGPIO26</text>
<text x="38.3" y="152">MS_DATA</text>
<text x="71.3" y="150.7">J3</text>
<text x="71.3" y="153.3">J4</text>
<text x="71.3" y="155.8">DATA</text>
<text x="105.6" y="152">ZGPIO27</text>
<text x="105.6" y="154.5">ZGPIO28</text>
<text x="36.8" y="158">Power</text>
<text x="69.8" y="161.8">Gamepad</text>
<text x="79.7" y="161.8">2</text>
<text x="105.6" y="157.1">ZGPIO29</text>
<text x="38.3" y="162.2">D-</text>
<text x="38.3" y="164.7">D+</text>
<text x="71.3" y="166">J3</text>
<text x="104.1" y="163.1">PSRAM</text>
<text x="105.6" y="167.2">CE</text>
<text x="36.8" y="170.7">Composite</text>
<text x="71.3" y="168.5">J4</text>
<text x="71.3" y="171">DATA</text>
<text x="105.6" y="169.8">SCLK</text>
<text x="105.6" y="172.3">SISIO</text>
<text x="38.3" y="174.9">SC_B</text>
<text x="38.3" y="177.4">SC_BH</text>
<text x="38.3" y="179.9">SC_R</text>
<text x="105.6" y="174.9">SOSIO</text>
<text x="162.6" y="179.9">Hole</text>
<text x="162.6" y="177.4">H1</text>
<text x="168" y="179.9">2.7mm</text>
<text x="38.3" y="182.5">SC_RH</text>
<text x="38.3" y="185">SC_G</text>
<text x="162.6" y="185">Hole</text>
<text x="162.6" y="182.5">H2</text>
<text x="168" y="185">2.7mm</text>
<text x="38.3" y="187.6">SC_GH</text>
<text x="38.3" y="190.1">SC_HS</text>
<text x="162.6" y="190.1">Hole</text>
<text x="162.6" y="187.6">H3</text>
<text x="168" y="190.1">2.7mm</text>
<text x="162.6" y="195.2">Hole</text>
<text x="162.6" y="192.6">H4</text>
<text x="168" y="195.2">2.7mm</text>
</g>
<g font-size="1.8" fill="#a90000">
<text x="211.4" y="35.3">1</text>
<text x="220.9" y="35.3">12</text>
<text x="211.4" y="37.8">2</text>
<text x="211.4" y="40.4">3</text>
<text x="220.9" y="37.8">11</text>
<text x="220.9" y="40.4">10</text>
<text x="211.4" y="42.9">4</text>
<text x="211.4" y="45.5">5</text>
<text x="221.5" y="42.9">9</text>
<text x="221.5" y="45.5">8</text>
<text x="211.4" y="48">6</text>
<text x="221.5" y="48">7</text>
<text x="201.9" y="70.9">1</text>
<text x="201.9" y="73.4">2</text>
<text x="201.9" y="75.9">3</text>
<text x="201.9" y="86.1">1</text>
<text x="201.9" y="88.6">2</text>
<text x="201.9" y="91.2">3</text>
</g>
<g font-size="1.8" fill="#725600">
<text x="189.6" y="46.6">ZGPIO14</text>
<text x="189.6" y="49.1">ZGPIO15</text>
</g>
</svg>
